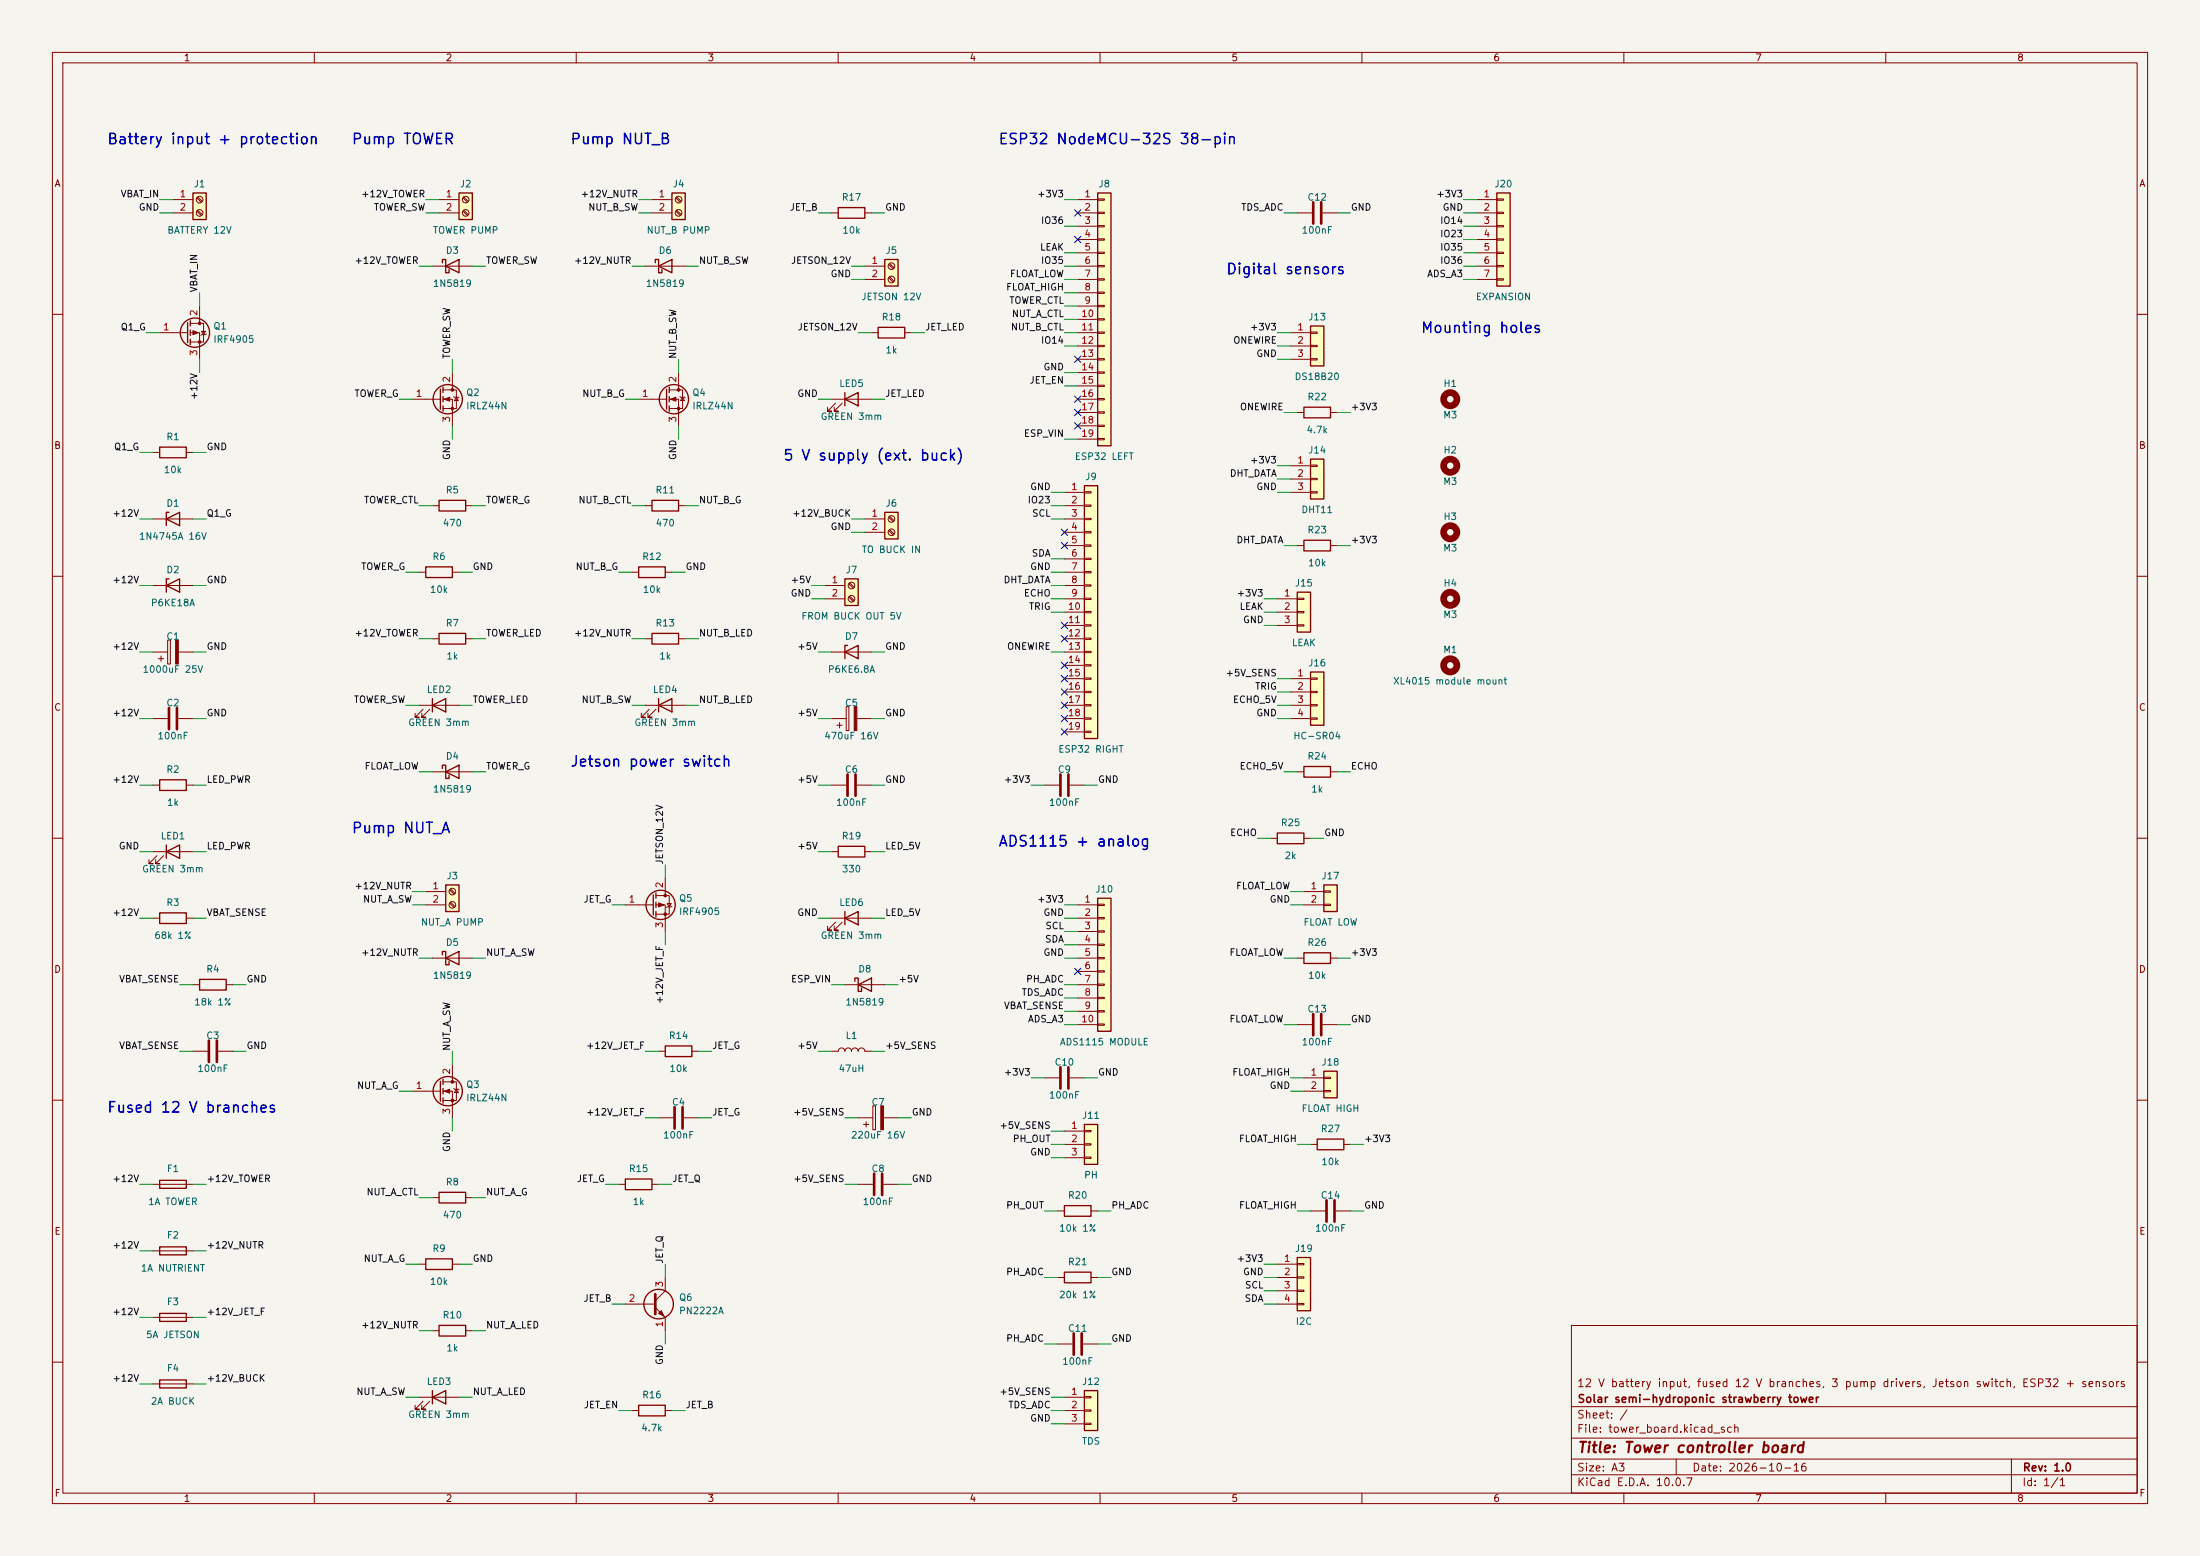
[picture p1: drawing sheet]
<svg xmlns="http://www.w3.org/2000/svg" width="420mm" height="297mm" viewBox="0 0 420 297" stroke-linecap="round" stroke-linejoin="round" font-family="sans-serif">
<path d="M0 0h420v297h-420z" fill="#f5f4ef" stroke="#f5f4ef" stroke-width=".19"/>
<g fill="none" stroke="#840000" stroke-width=".19">
<path d="M10 10h400v277h-400zM12 12h396v273h-396zM60 10v2M110 10v2M160 10v2M210 10v2M260 10v2M310 10v2M360 10v2M82.5 50.8h7.7M123.2 50.8h7.6M10 60h2"/>
<path d="M78.7 76.2h5.4M84.6 74.4h2.5v3.6h-2.5M84.6 76.2h1.8v5.1M86.4 71.1v3.3M86.6 75.7l1 .2M87.1 75.8l.4 .7h-.8zM158.7 76.2h7.7M159.5 77l-1.5 1.5h.7h-.7v-.8M160.8 77l-1.5 1.5h.7h-.7v-.8M408 60h2M82.5 96.5h1.3M88.9 96.5h1.3"/>
<path d="M10 110h2M29.2 111.8h7.6M80 109.2h1.3M86.4 109.2h1.2M408 110h2M82.5 121.9h1.3M88.9 121.9h1.3M123.2 134.6h7.6M124 135.4l-1.6 1.5h.8h-.8v-.8M125.2 135.4l-1.5 1.5h.8h-.8v-.8M10 160h2M29.2 149.9h1.3"/>
<path d="M35.6 149.9h1.2M408 160h2M29.2 162.6h7.6M29.2 175.3h1.3M30 163.3l-1.6 1.5h.8h-.8v-.7M31.2 163.3l-1.5 1.5h.8h-.8v-.7M35.6 175.3h1.2M119.4 172.7h5.3M125.2 170.9h2.6v3.6h-2.6M125.2 172.7h1.8v5.1M127 167.6v3.3M127.4 172.5h.7l-.3 .6z"/>
<path d="M128.3 173l-1 .2M36.8 188h1.3M43.2 188h1.2M10 210h2M36.8 200.7h2.8M41.7 200.7h2.7M125.7 200.7h1.3M125.7 213.4h2.8M130.6 213.4h2.7M132.1 200.7h1.2M408 210h2M29.2 226.1h7.6"/>
<path d="M29.2 238.8h7.6M118.1 226.1h1.3M124.5 226.1h1.2M29.2 251.5h7.6M80 241.3h1.3M86.4 241.3h1.2M300 253h108v32h-108zM10 260h2M29.2 264.2h7.6M120.6 269.2h1.3M127 269.2h1.3M300 278.5h108"/>
<path d="M300 274.5h108M300 268.5h108M320 278.5v3M384 278.5v6.5M408 260h2M60 285v2M110 285v2M160 285v2M210 285v2M260 285v2M300 281.5h108M310 285v2"/>
<path d="M360 285v2"/>
</g>
<g fill="none" stroke="#840000" stroke-width=".25">
<path d="M84.5 50.2v-.7h.6v2.6h.6v-.7M85.1 50.8l2.5-1.3v2.6zM125.1 50.2v-.7h.6v2.6h.7v-.7M125.7 50.8l2.6-1.3v2.6zM84.1 74.3v3.8M84.6 73.9v1M84.6 75.7v1M84.6 77.5v1M161.3 76.2l2.5-1.3v2.6zM161.3 74.9v2.6M83.8 95.5h5.1v2h-5.1zM31.7 111.8l2.6-1.3v2.5z"/>
<path d="M32.3 110.5h-.6v2.5M81.3 108.2h5.1v2h-5.1zM83.8 120.9h5.1v2h-5.1zM125.7 134.6l2.6-1.2v2.5zM125.7 133.4v2.5M30.5 148.8h5.1v2.1h-5.1zM30.5 174.2h5.1v2.1h-5.1zM31.7 162.6l2.6-1.3v2.5zM31.7 161.3v2.5M124.7 170.8v3.8M125.2 170.4v1.1M125.2 172.2v1"/>
<path d="M125.2 174v1M38.1 186.9h5.1v2.1h-5.1zM127 199.6h5.1v2.1h-5.1zM30.5 225.3h5.1v1.5h-5.1zM30.5 238h5.1v1.5h-5.1zM119.4 225h5.1v2.1h-5.1zM30.5 250.7h5.1v1.5h-5.1zM81.3 240.3h5.1v2h-5.1zM30.5 263.4h5.1v1.5h-5.1zM121.9 268.2h5.1v2.1h-5.1z"/>
<circle cx="85.5" cy="76.2" r="2.79"/>
<circle cx="126.1" cy="172.7" r="2.79"/>
</g>
<path d="M39.9 198.6v4.1M41.4 198.6v4.1M128.8 211.3v4.1M130.3 211.3v4.1" fill="none" stroke="#840000" stroke-width=".51"/>
<g fill="#840000" stroke="#840000" stroke-width=".19">
<path d="M125.7 172.3l1 .4-1 .4z"/>
<path d="M84.8 76.2l1.1-.4v.8z"/>
<circle cx="127" cy="170.9" r=".25"/>
<circle cx="127" cy="174.5" r=".25"/>
<circle cx="86.4" cy="74.4" r=".25"/>
<circle cx="86.4" cy="78" r=".25"/>
</g>
<path d="M87.6 36.8h2.6v5.1h-2.6z" fill="#ffffc2"/>
<path d="M87.6 36.8h2.6v5.1h-2.6zM84.5 146.7v-.6h.6v2.5h.6v-.6M85.1 147.3l2.5-1.2v2.5z" fill="none" stroke="#840000" stroke-width=".25"/>
<g fill="none" stroke="#840000" stroke-width=".19">
<path d="M83.8 38.1h3.8M88.4 37.8l.8 .8M88.5 37.6l.9 .8M83.8 40.6h3.8M88.4 40.3l.8 .8M88.5 40.1l.9 .9M29.2 124.5h2.8M30.2 125.7h1M30.7 125.2v1M32 122.2h.5v4.5h-.5zM34 124.5h2.8M82.5 147.3h7.7"/>
<circle cx="88.9" cy="38.1" r=".63"/>
<circle cx="88.9" cy="40.6" r=".63"/>
</g>
<path d="M33.5 122.2h.5v4.5h-.5z" fill="#840000" stroke="#840000" stroke-width=".19"/>
<path d="M36.8 36.8h2.6v5.1h-2.6z" fill="#ffffc2"/>
<g fill="none" stroke="#840000" stroke-width=".25">
<path d="M36.8 36.8h2.6v5.1h-2.6zM83.8 227.6h5.1v2h-5.1zM82.5 266.7l2.6-1.3v2.6zM82.5 265.4v2.6"/>
<circle cx="125.7" cy="248.9" r="2.82"/>
</g>
<g fill="none" stroke="#840000" stroke-width=".19">
<path d="M33 38.1h3.8M37.6 37.8l.8 .8M37.7 37.6l.9 .8M33 40.6h3.8M37.6 40.3l.8 .8M37.7 40.1l.9 .9M82.5 228.6h1.3M88.9 228.6h1.3M119.4 248.9h5.7M125.1 249.6l1.9 1.9v2.5M127 243.8v2.6l-1.9 1.9M80 266.7h7.6"/>
<path d="M80.8 267.5l-1.6 1.5h.8h-.8v-.8M82 267.5l-1.5 1.5h.8h-.8v-.8"/>
<circle cx="38.1" cy="38.1" r=".63"/>
<circle cx="38.1" cy="40.6" r=".63"/>
</g>
<path d="M125.1 247v3.8" fill="none" stroke="#840000" stroke-width=".51"/>
<path d="M126.2 250.2l.5 1-1-.5z" fill="#840000" stroke="#840000" stroke-width=".19"/>
<path d="M85.1 168.9h2.5v5.1h-2.5z" fill="#ffffc2"/>
<g fill="none" stroke="#840000" stroke-width=".25">
<path d="M127.3 74.3v3.8M127.8 73.9v1M127.8 75.7v1M127.8 77.5v1M82.5 134.6l2.6-1.2v2.5zM82.5 133.4v2.5M161.3 124.5l2.5-1.3v2.5zM161.8 123.2h-.5v2.5M85.1 168.9h2.5v5.1h-2.5zM84.5 182.2v-.6h.6v2.6h.6v-.7M85.1 182.9l2.5-1.3v2.6z"/>
<circle cx="128.7" cy="76.2" r="2.79"/>
</g>
<g fill="none" stroke="#840000" stroke-width=".19">
<path d="M121.9 76.2h5.4M127.8 74.4h2.5v3.6h-2.5M127.8 76.2h1.7v5.1M129.5 71.1v3.3M129.8 75.7l1 .2M130.3 75.8l.4 .7h-.8zM80 134.6h7.6M80.8 135.4l-1.6 1.5h.8h-.8v-.8M82 135.4l-1.5 1.5h.8h-.8v-.8M158.7 124.5h7.7M81.3 170.2h3.8M81.3 172.7h3.8"/>
<path d="M85.8 169.8l.9 .9M85.8 172.4l.9 .8M86 169.7l.9 .8M86 172.2l.9 .9M82.5 182.9h7.7"/>
<circle cx="86.4" cy="172.7" r=".63"/>
<circle cx="86.4" cy="170.2" r=".63"/>
</g>
<g fill="#840000" stroke="#840000" stroke-width=".19">
<path d="M128 76.2l1-.4v.8z"/>
<circle cx="129.5" cy="74.4" r=".25"/>
<circle cx="129.5" cy="78" r=".25"/>
</g>
<path d="M161.3 110.5h2.5v5.1h-2.5z" fill="#ffffc2"/>
<path d="M161.3 110.5h2.5v5.1h-2.5zM83.8 253h5.1v2h-5.1z" fill="none" stroke="#840000" stroke-width=".25"/>
<g fill="none" stroke="#840000" stroke-width=".19">
<path d="M247.6 40.6h2.8M252.5 40.6h2.8M157.5 111.8h3.8M157.5 114.3h3.8M162 111.4l.9 .9M162 114l.9 .8M162.2 111.3l.9 .8M162.2 113.8l.9 .8M82.5 254h1.3M88.9 254h1.3"/>
<circle cx="162.6" cy="111.8" r=".63"/>
<circle cx="162.6" cy="114.3" r=".63"/>
</g>
<path d="M250.7 38.6v4.1M252.2 38.6v4.1" fill="none" stroke="#840000" stroke-width=".51"/>
<path d="M128.3 36.8h2.5v5.1h-2.5z" fill="#ffffc2"/>
<g fill="none" stroke="#840000" stroke-width=".25">
<path d="M128.3 36.8h2.5v5.1h-2.5zM35.8 61.6v3.8M36.3 61.2v1M36.3 63v1M36.3 64.8v1M124.5 95.5h5v2h-5zM84.1 206.4v3.8M84.6 206v1M84.6 207.8v1M84.6 209.6v1"/>
<circle cx="37.2" cy="63.5" r="2.79"/>
<circle cx="85.5" cy="208.3" r="2.79"/>
</g>
<g fill="none" stroke="#840000" stroke-width=".19">
<path d="M124.5 38.1h3.8M129 37.8l.9 .8M129.2 37.6l.8 .8M38.1 58.4v3.3M124.5 40.6h3.8M129 40.3l.9 .8M129.2 40.1l.8 .9M30.5 63.5h5.3M36.3 61.7h2.6v3.6h-2.6M36.3 63.5h1.8v5.1M38.5 63.2h.7l-.3 .7zM39.4 63.8l-1 .2"/>
<path d="M123.2 96.5h1.3M129.5 96.5h1.3M29.2 137.2h2.8M34 137.2h2.8M78.7 208.3h5.4M84.6 206.5h2.5v3.6h-2.5M84.6 208.3h1.8v5.1M86.4 203.2v3.3M86.6 207.8l1 .2M87.1 207.9l.4 .6h-.8z"/>
<circle cx="129.5" cy="38.1" r=".63"/>
<circle cx="129.5" cy="40.6" r=".63"/>
</g>
<g fill="#840000" stroke="#840000" stroke-width=".19">
<path d="M36.8 63.1l1 .4-1 .4z"/>
<path d="M84.8 208.3l1.1-.4v.8z"/>
<circle cx="38.1" cy="61.7" r=".25"/>
<circle cx="38.1" cy="65.3" r=".25"/>
<circle cx="86.4" cy="206.5" r=".25"/>
<circle cx="86.4" cy="210.1" r=".25"/>
</g>
<path d="M32.3 135.1v4.1M33.8 135.1v4.1" fill="none" stroke="#840000" stroke-width=".51"/>
<path d="M168.9 97.8h2.5v5.1h-2.5z" fill="#ffffc2"/>
<path d="M167.6 62.5h5.1v2h-5.1zM30.5 85.3h5.1v2.1h-5.1zM31.7 99.1l2.6-1.3v2.5zM32.3 97.8h-.6v2.5M168.9 97.8h2.5v5.1h-2.5zM121.9 108.2h5.1v2h-5.1zM124.5 120.9h5v2h-5z" fill="none" stroke="#840000" stroke-width=".25"/>
<g fill="none" stroke="#840000" stroke-width=".19">
<path d="M166.4 63.5h1.2M172.7 63.5h1.3M29.2 99.1h7.6M29.2 86.4h1.3M35.6 86.4h1.2M165.1 99.1h3.8M169.6 98.7l.9 .9M169.8 98.6l.9 .8M120.6 109.2h1.3M127 109.2h1.3M165.1 101.6h3.8M169.6 101.3l.9 .8"/>
<path d="M169.8 101.1l.9 .8M123.2 121.9h1.3M129.5 121.9h1.3"/>
<circle cx="170.2" cy="99.1" r=".63"/>
<circle cx="170.2" cy="101.6" r=".63"/>
</g>
<path d="M209.5 36.8h2.6v48.3h-2.6z" fill="#ffffc2"/>
<path d="M160 39.6h5.1v2.1h-5.1zM209.5 36.8h2.6v48.3h-2.6z" fill="none" stroke="#840000" stroke-width=".25"/>
<g fill="none" stroke="#840000" stroke-width=".19">
<path d="M205.7 38.1h3.8M209.5 38h1.3v.2h-1.3zM158.7 40.6h1.3M165.1 40.6h1.3M205.7 40.6h3.8M205.7 43.2h3.8M205.7 45.7h3.8M205.7 48.3h3.8M205.7 50.8h3.8M205.7 53.3h3.8M205.7 55.9h3.8M205.7 58.4h3.8"/>
<path d="M209.5 40.5h1.3v.3h-1.3zM209.5 43.1h1.3v.2h-1.3zM209.5 45.6h1.3v.2h-1.3zM209.5 48.1h1.3v.3h-1.3zM209.5 50.7h1.3v.2h-1.3zM209.5 53.2h1.3v.3h-1.3zM209.5 55.8h1.3v.2h-1.3zM209.5 58.3h1.3v.2h-1.3zM205.7 61h3.8M205.7 63.5h3.8M205.7 66h3.8M205.7 68.6h3.8"/>
<path d="M205.7 71.1h3.8M205.7 73.7h3.8M205.7 76.2h3.8M205.7 78.7h3.8M209.5 60.8h1.3v.3h-1.3zM209.5 63.4h1.3v.2h-1.3zM209.5 65.9h1.3v.3h-1.3zM209.5 68.5h1.3v.2h-1.3zM209.5 71h1.3v.2h-1.3zM209.5 73.5h1.3v.3h-1.3zM209.5 76.1h1.3v.2h-1.3zM209.5 78.6h1.3v.3h-1.3z"/>
<path d="M205.7 81.3h3.8M205.7 83.8h3.8M209.5 81.2h1.3v.2h-1.3zM209.5 83.7h1.3v.2h-1.3z"/>
</g>
<path d="M168.9 49.5h2.5v5.1h-2.5z" fill="#ffffc2"/>
<path d="M168.9 49.5h2.5v5.1h-2.5z" fill="none" stroke="#840000" stroke-width=".25"/>
<g fill="none" stroke="#840000" stroke-width=".19">
<path d="M165.1 50.8h3.8M165.1 53.3h3.8M169.6 50.5l.9 .8M169.6 53l.9 .8M169.8 50.3l.9 .8M169.8 52.8l.9 .9"/>
<circle cx="170.2" cy="50.8" r=".63"/>
<circle cx="170.2" cy="53.3" r=".63"/>
</g>
<path d="M285.7 36.8h2.6v17.8h-2.6z" fill="#ffffc2"/>
<path d="M285.7 36.8h2.6v17.8h-2.6z" fill="none" stroke="#840000" stroke-width=".25"/>
<g fill="none" stroke="#840000" stroke-width=".19">
<path d="M281.9 38.1h3.8M285.7 38h1.3v.2h-1.3zM281.9 40.6h3.8M281.9 43.2h3.8M281.9 45.7h3.8M281.9 48.3h3.8M281.9 50.8h3.8M281.9 53.3h3.8M285.7 40.5h1.3v.3h-1.3zM285.7 43.1h1.3v.2h-1.3zM285.7 45.6h1.3v.2h-1.3zM285.7 48.1h1.3v.3h-1.3z"/>
<path d="M285.7 50.7h1.3v.2h-1.3zM285.7 53.2h1.3v.3h-1.3z"/>
</g>
<path d="M250.2 62.2h2.5v7.7h-2.5z" fill="#ffffc2"/>
<path d="M250.2 62.2h2.5v7.7h-2.5z" fill="none" stroke="#840000" stroke-width=".25"/>
<path d="M246.4 63.5h3.8M246.4 66h3.8M246.4 68.6h3.8M250.2 63.4h1.3v.2h-1.3zM250.2 65.9h1.3v.3h-1.3zM250.2 68.5h1.3v.2h-1.3z" fill="none" stroke="#840000" stroke-width=".19"/>
<path d="M207 92.7h2.5v48.3h-2.5z" fill="#ffffc2"/>
<path d="M248.9 77.7h5.1v2.1h-5.1zM207 92.7h2.5v48.3h-2.5z" fill="none" stroke="#840000" stroke-width=".25"/>
<g fill="none" stroke="#840000" stroke-width=".19">
<path d="M247.6 78.7h1.3M254 78.7h1.3M203.2 94h3.8M203.2 96.5h3.8M203.2 99.1h3.8M207 93.9h1.3v.2h-1.3zM207 96.4h1.3v.2h-1.3zM207 98.9h1.3v.3h-1.3zM203.2 101.6h3.8M203.2 104.1h3.8M203.2 106.7h3.8M203.2 109.2h3.8"/>
<path d="M203.2 111.8h3.8M203.2 114.3h3.8M203.2 116.8h3.8M203.2 119.4h3.8M207 101.5h1.3v.2h-1.3zM207 104h1.3v.3h-1.3zM207 106.6h1.3v.2h-1.3zM207 109.1h1.3v.2h-1.3zM207 111.6h1.3v.3h-1.3zM207 114.2h1.3v.2h-1.3zM207 116.7h1.3v.3h-1.3zM207 119.3h1.3v.2h-1.3z"/>
<path d="M203.2 121.9h3.8M203.2 124.5h3.8M203.2 127h3.8M203.2 129.5h3.8M203.2 132.1h3.8M203.2 134.6h3.8M203.2 137.2h3.8M203.2 139.7h3.8M207 121.8h1.3v.2h-1.3zM207 124.3h1.3v.3h-1.3zM207 126.9h1.3v.2h-1.3zM207 129.4h1.3v.3h-1.3z"/>
<path d="M207 132h1.3v.2h-1.3zM207 134.5h1.3v.2h-1.3zM207 137h1.3v.3h-1.3zM207 139.6h1.3v.2h-1.3z"/>
</g>
<g fill="none" stroke="#840000" stroke-width="1.3">
<circle cx="276.9" cy="76.2" r="1.27"/>
<circle cx="276.9" cy="88.9" r="1.27"/>
<circle cx="276.9" cy="127" r="1.27"/>
</g>
<path d="M247.6 113h2.6v7.7h-2.6z" fill="#ffffc2"/>
<path d="M247.6 113h2.6v7.7h-2.6z" fill="none" stroke="#840000" stroke-width=".25"/>
<path d="M243.8 114.3h3.8M243.8 116.8h3.8M243.8 119.4h3.8M247.6 114.2h1.3v.2h-1.3zM247.6 116.7h1.3v.3h-1.3zM247.6 119.3h1.3v.2h-1.3z" fill="none" stroke="#840000" stroke-width=".19"/>
<circle cx="276.9" cy="114.3" r="1.27" fill="none" stroke="#840000" stroke-width="1.3"/>
<path d="M250.2 128.3h2.5v10.1h-2.5z" fill="#ffffc2"/>
<path d="M250.2 128.3h2.5v10.1h-2.5z" fill="none" stroke="#840000" stroke-width=".25"/>
<path d="M246.4 129.5h3.8M246.4 132.1h3.8M246.4 134.6h3.8M246.4 137.2h3.8M250.2 129.4h1.3v.3h-1.3zM250.2 132h1.3v.2h-1.3zM250.2 134.5h1.3v.2h-1.3zM250.2 137h1.3v.3h-1.3z" fill="none" stroke="#840000" stroke-width=".19"/>
<path d="M250.2 87.6h2.5v7.7h-2.5z" fill="#ffffc2"/>
<path d="M250.2 87.6h2.5v7.7h-2.5zM248.9 103.1h5.1v2.1h-5.1zM243.8 159h5.1v2h-5.1zM248.9 146.3h5.1v2h-5.1zM160 161.5h5.1v2.1h-5.1zM161.3 175.3l2.5-1.3v2.5zM161.3 174v2.5M163.2 187.3v-.6h.6v2.5h.7v-.6M163.8 188l2.6-1.3v2.5zM251.5 217.4h5v2.1h-5z" fill="none" stroke="#840000" stroke-width=".25"/>
<g fill="none" stroke="#840000" stroke-width=".19">
<path d="M246.4 88.9h3.8M246.4 91.4h3.8M246.4 94h3.8M250.2 88.8h1.3v.2h-1.3zM250.2 91.3h1.3v.3h-1.3zM250.2 93.9h1.3v.2h-1.3zM247.6 104.1h1.3M254 104.1h1.3M158.7 137.2h2.8M159.8 138.4h1M160.3 137.9v1M161.5 134.9h.6v4.5h-.6z"/>
<path d="M163.6 137.2h2.8M158.7 149.9h2.8M163.6 149.9h2.8M199.4 149.9h2.8M204.2 149.9h2.8M247.6 147.3h1.3M254 147.3h1.3M158.7 162.6h1.3M158.7 175.3h7.7M159.5 176l-1.5 1.5h.7h-.7v-.7M160.8 176l-1.5 1.5h.7h-.7v-.7M165.1 162.6h1.3"/>
<path d="M242.6 160h1.2M248.9 160h1.3M161.3 188h7.6M158.7 200.7h1.3a.64 .64 0 0 1 .7-.7 .64 .64 0 0 1 .6 .7 .64 .64 0 0 1 .6-.7 .64 .64 0 0 1 .7 .7 .64 .64 0 0 1 .6-.7 .64 .64 0 0 1 .6 .7 .64 .64 0 0 1 .7-.7 .64 .64 0 0 1 .6 .7h1.3M163.8 213.4h2.8M164.8 214.6h1.1M165.4 214.1v1M166.6 211.1h.5v4.5h-.5zM168.7 213.4h2.7M250.2 218.4h1.3M256.5 218.4h1.3M163.8 226.1h2.8"/>
<path d="M168.7 226.1h2.7M250.2 231.1h2.8M255 231.1h2.8"/>
</g>
<circle cx="276.9" cy="101.6" r="1.27" fill="none" stroke="#840000" stroke-width="1.3"/>
<g fill="#840000" stroke="#840000" stroke-width=".19">
<path d="M163.1 134.9h.5v4.5h-.5z"/>
<path d="M168.1 211.1h.6v4.5h-.6z"/>
</g>
<path d="M161.8 147.8v4.1M163.3 147.8v4.1M202.4 147.8v4.1M204 147.8v4.1M166.9 224v4.1M168.4 224v4.1M253.2 229.1v4.1M254.8 229.1v4.1" fill="none" stroke="#840000" stroke-width=".51"/>
<path d="M252.7 168.9h2.6v5.1h-2.6z" fill="#ffffc2"/>
<path d="M252.7 168.9h2.6v5.1h-2.6z" fill="none" stroke="#840000" stroke-width=".25"/>
<path d="M248.9 170.2h3.8M248.9 172.7h3.8M252.7 170.1h1.3v.2h-1.3zM252.7 172.6h1.3v.2h-1.3z" fill="none" stroke="#840000" stroke-width=".19"/>
<path d="M209.5 171.5h2.6v25.4h-2.6z" fill="#ffffc2"/>
<path d="M209.5 171.5h2.6v25.4h-2.6zM248.9 181.9h5.1v2h-5.1z" fill="none" stroke="#840000" stroke-width=".25"/>
<g fill="none" stroke="#840000" stroke-width=".19">
<path d="M205.7 172.7h3.8M205.7 175.3h3.8M205.7 177.8h3.8M209.5 172.6h1.3v.2h-1.3zM209.5 175.1h1.3v.3h-1.3zM209.5 177.7h1.3v.2h-1.3zM205.7 180.3h3.8M205.7 182.9h3.8M205.7 185.4h3.8M205.7 188h3.8M205.7 190.5h3.8M205.7 193h3.8"/>
<path d="M205.7 195.6h3.8M209.5 180.2h1.3v.3h-1.3zM209.5 182.8h1.3v.2h-1.3zM209.5 185.3h1.3v.2h-1.3zM209.5 187.8h1.3v.3h-1.3zM209.5 190.4h1.3v.2h-1.3zM209.5 192.9h1.3v.3h-1.3zM209.5 195.5h1.3v.2h-1.3zM247.6 182.9h1.3M247.6 195.6h2.8M252.5 195.6h2.8M254 182.9h1.3"/>
<path d="M199.4 205.7h2.8M204.2 205.7h2.8"/>
</g>
<path d="M250.7 193.5v4.1M252.2 193.5v4.1M202.4 203.7v4.1M204 203.7v4.1" fill="none" stroke="#840000" stroke-width=".51"/>
<path d="M252.7 204.5h2.6v5.1h-2.6z" fill="#ffffc2"/>
<path d="M252.7 204.5h2.6v5.1h-2.6z" fill="none" stroke="#840000" stroke-width=".25"/>
<path d="M248.9 205.7h3.8M248.9 208.3h3.8M252.7 205.6h1.3v.3h-1.3zM252.7 208.2h1.3v.2h-1.3z" fill="none" stroke="#840000" stroke-width=".19"/>
<path d="M207 214.6h2.5v7.6h-2.5z" fill="#ffffc2"/>
<path d="M207 214.6h2.5v7.6h-2.5zM203.2 230.1h5.1v2.1h-5.1zM203.2 242.8h5.1v2.1h-5.1z" fill="none" stroke="#840000" stroke-width=".25"/>
<path d="M203.2 215.9h3.8M203.2 218.4h3.8M207 215.8h1.3v.2h-1.3zM207 218.3h1.3v.3h-1.3zM201.9 231.1h1.3M203.2 221h3.8M207 220.9h1.3v.2h-1.3zM208.3 231.1h1.2M201.9 243.8h1.3M201.9 256.5h2.8M206.8 256.5h2.7M208.3 243.8h1.2" fill="none" stroke="#840000" stroke-width=".19"/>
<path d="M205 254.5v4.1M206.5 254.5v4.1" fill="none" stroke="#840000" stroke-width=".51"/>
<path d="M207 265.4h2.5v7.6h-2.5z" fill="#ffffc2"/>
<path d="M207 265.4h2.5v7.6h-2.5z" fill="none" stroke="#840000" stroke-width=".25"/>
<path d="M203.2 266.7h3.8M203.2 269.2h3.8M203.2 271.8h3.8M207 266.6h1.3v.2h-1.3zM207 269.1h1.3v.3h-1.3zM207 271.7h1.3v.2h-1.3z" fill="none" stroke="#840000" stroke-width=".19"/>
<path d="M247.6 240h2.6v10.2h-2.6z" fill="#ffffc2"/>
<path d="M247.6 240h2.6v10.2h-2.6z" fill="none" stroke="#840000" stroke-width=".25"/>
<path d="M243.8 241.3h3.8M243.8 243.8h3.8M243.8 246.4h3.8M243.8 248.9h3.8M247.6 241.2h1.3v.2h-1.3zM247.6 243.7h1.3v.3h-1.3zM247.6 246.3h1.3v.2h-1.3zM247.6 248.8h1.3v.2h-1.3z" fill="none" stroke="#840000" stroke-width=".19"/>
<g fill="none" stroke="#009600" stroke-width=".19">
<path d="M30.5 38.1h2.5M81.3 38.1h2.5M121.9 38.1h2.6M203.2 38.1h2.5M279.4 38.1h2.5M30.5 40.6h2.5M38.1 55.9v2.5M80 50.8h2.5M81.3 40.6h2.5M90.2 50.8h2.5M120.6 50.8h2.6M121.9 40.6h2.6"/>
<path d="M130.8 50.8h2.5M156.2 40.6h2.5M162.6 50.8h2.5M162.6 53.3h2.5M166.4 40.6h2.5M203.2 43.2h2.5M203.2 50.8h2.5M203.2 48.3h2.5M203.2 53.3h2.5M203.2 55.9h2.5M203.2 58.4h2.5M245.1 40.6h2.5"/>
<path d="M255.3 40.6h2.5M279.4 40.6h2.5M279.4 43.2h2.5M279.4 45.7h2.5M279.4 50.8h2.5M279.4 48.3h2.5M279.4 53.3h2.5M27.9 63.5h2.6M38.1 68.6v2.5M76.2 76.2h2.5M86.4 68.6v2.5M119.4 76.2h2.5"/>
<path d="M129.5 68.6v2.5M156.2 76.2h2.5M163.8 63.5h2.6M166.4 76.2h2.5M174 63.5h2.5M203.2 63.5h2.5M203.2 66h2.5M203.2 61h2.5M203.2 71.1h2.5M203.2 73.7h2.5M243.8 63.5h2.6M243.8 66h2.6"/>
<path d="M243.8 68.6h2.6M245.1 78.7h2.5M255.3 78.7h2.5M26.7 86.4h2.5M26.7 99.1h2.5M36.8 86.4h2.6M36.8 99.1h2.6M80 96.5h2.5M86.4 81.3v2.5M90.2 96.5h2.5M120.6 96.5h2.6M129.5 81.3v2.5"/>
<path d="M130.8 96.5h2.5M162.6 99.1h2.5M200.7 96.5h2.5M200.7 94h2.5M200.7 99.1h2.5M203.2 83.8h2.5M243.8 88.9h2.6M243.8 91.4h2.6M243.8 94h2.6M26.7 111.8h2.5M36.8 111.8h2.6M77.5 109.2h2.5"/>
<path d="M87.6 109.2h2.6M118.1 109.2h2.5M128.3 109.2h2.5M154.9 111.8h2.6M154.9 114.3h2.6M162.6 101.6h2.5M200.7 111.8h2.5M200.7 114.3h2.5M200.7 116.8h2.5M200.7 109.2h2.5M200.7 106.7h2.5M241.3 114.3h2.5"/>
<path d="M241.3 116.8h2.5M241.3 119.4h2.5M245.1 104.1h2.5M255.3 104.1h2.5M26.7 124.5h2.5M26.7 137.2h2.5M36.8 124.5h2.6M36.8 137.2h2.6M77.5 134.6h2.5M80 121.9h2.5M87.6 134.6h2.6M90.2 121.9h2.5"/>
<path d="M120.6 121.9h2.6M120.6 134.6h2.6M130.8 121.9h2.5M130.8 134.6h2.5M156.2 124.5h2.5M156.2 137.2h2.5M166.4 124.5h2.5M166.4 137.2h2.5M200.7 124.5h2.5M243.8 137.2h2.6M243.8 134.6h2.6M243.8 132.1h2.6"/>
<path d="M243.8 129.5h2.6M26.7 149.9h2.5M36.8 149.9h2.6M80 147.3h2.5M90.2 147.3h2.5M156.2 149.9h2.5M166.4 149.9h2.5M196.8 149.9h2.6M207 149.9h2.5M245.1 147.3h2.5M255.3 147.3h2.5M26.7 162.6h2.5"/>
<path d="M26.7 175.3h2.5M36.8 162.6h2.6M36.8 175.3h2.6M78.7 172.7h2.6M78.7 170.2h2.6M116.8 172.7h2.6M127 165.1v2.5M127 177.8v2.5M156.2 162.6h2.5M156.2 175.3h2.5M166.4 162.6h2.5M166.4 175.3h2.5"/>
<path d="M203.2 172.7h2.5M203.2 175.3h2.5M203.2 177.8h2.5M240 160h2.6M246.4 172.7h2.5M246.4 170.2h2.5M250.2 160h2.5M34.3 188h2.5M44.4 188h2.6M80 182.9h2.5M90.2 182.9h2.5M158.7 188h2.6"/>
<path d="M168.9 188h2.5M203.2 188h2.5M203.2 182.9h2.5M203.2 180.3h2.5M203.2 195.6h2.5M203.2 190.5h2.5M203.2 193h2.5M245.1 182.9h2.5M245.1 195.6h2.5M255.3 182.9h2.5M255.3 195.6h2.5M34.3 200.7h2.5"/>
<path d="M44.4 200.7h2.6M76.2 208.3h2.5M86.4 200.7v2.5M86.4 213.4v2.5M123.2 200.7h2.5M123.2 213.4h2.5M133.3 200.7h2.6M133.3 213.4h2.6M156.2 200.7h2.5M161.3 213.4h2.5M166.4 200.7h2.5M171.4 213.4h2.6"/>
<path d="M196.8 205.7h2.6M200.7 215.9h2.5M200.7 218.4h2.5M207 205.7h2.5M246.4 205.7h2.5M246.4 208.3h2.5M247.6 218.4h2.6M257.8 218.4h2.5M26.7 238.8h2.5M26.7 226.1h2.5M36.8 238.8h2.6M36.8 226.1h2.6"/>
<path d="M80 228.6h2.5M90.2 228.6h2.5M115.6 226.1h2.5M125.7 226.1h2.6M161.3 226.1h2.5M171.4 226.1h2.6M199.4 231.1h2.5M200.7 221h2.5M209.5 231.1h2.6M247.6 231.1h2.6M257.8 231.1h2.5M26.7 251.5h2.5"/>
<path d="M36.8 251.5h2.6M77.5 241.3h2.5M80 254h2.5M87.6 241.3h2.6M90.2 254h2.5M116.8 248.9h2.6M127 241.3v2.5M127 254v2.5M199.4 243.8h2.5M199.4 256.5h2.5M209.5 243.8h2.6M209.5 256.5h2.6"/>
<path d="M241.3 241.3h2.5M241.3 248.9h2.5M241.3 243.8h2.5M241.3 246.4h2.5M26.7 264.2h2.5M36.8 264.2h2.6M77.5 266.7h2.5M87.6 266.7h2.6M118.1 269.2h2.5M128.3 269.2h2.5M200.7 266.7h2.5M200.7 269.2h2.5"/>
<path d="M200.7 271.8h2.5"/>
</g>
<g fill="none" stroke="#000084" stroke-width=".19">
<path d="M205.1 40l1.2 1.2M205.1 45.1l1.2 1.2M206.3 40l-1.2 1.2M206.3 45.1l-1.2 1.2M205.1 75.6l1.2 1.2M205.1 78.1l1.2 1.2M205.1 68l1.2 1.2M206.3 75.6l-1.2 1.2M206.3 78.1l-1.2 1.2M206.3 68l-1.2 1.2M205.1 80.7l1.2 1.2M206.3 80.7l-1.2 1.2"/>
<path d="M202.6 101l1.2 1.2M202.6 103.5l1.2 1.2M202.6 118.8l1.2 1.2M203.8 101l-1.2 1.2M203.8 103.5l-1.2 1.2M203.8 118.8l-1.2 1.2M202.6 131.5l1.2 1.2M202.6 134l1.2 1.2M202.6 136.6l1.2 1.2M202.6 139.1l1.2 1.2M202.6 128.9l1.2 1.2M202.6 121.3l1.2 1.2"/>
<path d="M202.6 126.4l1.2 1.2M203.8 131.5l-1.2 1.2M203.8 134l-1.2 1.2M203.8 136.6l-1.2 1.2M203.8 139.1l-1.2 1.2M203.8 128.9l-1.2 1.2M203.8 121.3l-1.2 1.2M203.8 126.4l-1.2 1.2M205.1 184.8l1.2 1.2M206.3 184.8l-1.2 1.2"/>
</g>
<g font-size="2" fill="#0000c2">
<text x="20.3" y="28">Battery input + protection</text>
<text x="67" y="28">Pump TOWER</text>
<text x="108.7" y="28">Pump NUT_B</text>
<text x="190.5" y="28">ESP32 NodeMCU-32S 38-pin</text>
<text x="233.9" y="52.9">Digital sensors</text>
<text x="271.1" y="64.1">Mounting holes</text>
<text x="149.4" y="88.4">5 V supply (ext. buck)</text>
<text x="108.7" y="146.8">Jetson power switch</text>
<text x="67" y="159.5">Pump NUT_A</text>
<text x="190.5" y="162.1">ADS1115 + analog</text>
<text x="20.3" y="212.9">Fused 12 V branches</text>
</g>
<text font-size="2" fill="#840000" x="301" y="277.8">Title: Tower controller board</text>
<g font-size="1.5" fill="#840000">
<text x="300.9" y="265.1">12 V battery input, fused 12 V branches, 3 pump drivers, Jetson switch, ESP32 + sensors</text>
<text x="301" y="268.1">Solar semi-hydroponic strawberry tower</text>
<text x="300.9" y="273.8">File: tower_board.kicad_sch</text>
<text x="300.9" y="271.1">Sheet: /</text>
<text x="300.9" y="281.2">Size: A3</text>
<text x="322.9" y="281.2">Date: 2026-10-16</text>
<text x="386" y="281.2">Rev: 1.0</text>
<text x="300.9" y="284">KiCad E.D.A. 10.0.7</text>
<text x="385.9" y="284">Id: 1/1</text>
</g>
<g font-size="1.3" fill="#840000">
<text x="35" y="12">1</text>
<text x="85" y="12">2</text>
<text x="135" y="12">3</text>
<text x="185" y="12">4</text>
<text x="235" y="12">5</text>
<text x="285" y="12">6</text>
<text x="335" y="12">7</text>
<text x="385" y="12">8</text>
<text x="10.3" y="36">A</text>
<text x="408.3" y="36">A</text>
<text x="10.2" y="86">B</text>
<text x="408.2" y="86">B</text>
<text x="10.2" y="136">C</text>
<text x="408.2" y="136">C</text>
<text x="10.2" y="186">D</text>
<text x="408.2" y="186">D</text>
<text x="10.3" y="236">E</text>
<text x="408.3" y="236">E</text>
<text x="10.3" y="286">F</text>
<text x="35" y="287">1</text>
<text x="85" y="287">2</text>
<text x="135" y="287">3</text>
<text x="185" y="287">4</text>
<text x="235" y="287">5</text>
<text x="285" y="287">6</text>
<text x="335" y="287">7</text>
<text x="385" y="287">8</text>
<text x="408.3" y="286">F</text>
</g>
<g font-size="1.3" fill="#0f0f0f">
<text x="22.9" y="38">VBAT_IN</text>
<text x="26.4" y="40.5">GND</text>
<text x="68.8" y="38">+12V_TOWER</text>
<text x="71.3" y="40.5">TOWER_SW</text>
<text x="110.7" y="38">+12V_NUTR</text>
<text x="112.2" y="40.5">NUT_B_SW</text>
<text x="150.7" y="40.5">JET_B</text>
<text x="168.9" y="40.5">GND</text>
<text x="197.9" y="38">+3V3</text>
<text x="236.8" y="40.5">TDS_ADC</text>
<text x="257.8" y="40.5">GND</text>
<text x="274.1" y="38">+3V3</text>
<text x="275.3" y="40.5">GND</text>
<text x="198.6" y="43.1">IO36</text>
<text x="274.8" y="45.6">IO23</text>
<text x="274.8" y="43.1">IO14</text>
<text x="67.6" y="50.7">+12V_TOWER</text>
<text x="92.7" y="50.7">TOWER_SW</text>
<text x="109.5" y="50.7">+12V_NUTR</text>
<text x="133.3" y="50.7">NUT_B_SW</text>
<text x="150.9" y="50.7">JETSON_12V</text>
<text x="158.5" y="53.2">GND</text>
<text x="192.7" y="53.2">FLOAT_LOW</text>
<text x="198.4" y="48.1">LEAK</text>
<text x="198.6" y="50.7">IO35</text>
<text x="272.3" y="53.2">ADS_A3</text>
<text x="274.8" y="48.1">IO35</text>
<text x="274.8" y="50.7">IO36</text>
<text x="38" y="55.9" transform="rotate(-90 38 55.9)">VBAT_IN</text>
<text x="192" y="55.8">FLOAT_HIGH</text>
<text x="192.6" y="58.3">TOWER_CTL</text>
<text x="22.9" y="63.4">Q1_G</text>
<text x="152.2" y="63.4">JETSON_12V</text>
<text x="176.5" y="63.4">JET_LED</text>
<text x="192.9" y="63.4">NUT_B_CTL</text>
<text x="193.1" y="60.8">NUT_A_CTL</text>
<text x="198.6" y="65.9">IO14</text>
<text x="235.3" y="65.9">ONEWIRE</text>
<text x="238.5" y="63.4">+3V3</text>
<text x="86.2" y="68.6" transform="rotate(-90 86.2 68.6)">TOWER_SW</text>
<text x="129.4" y="68.6" transform="rotate(-90 129.4 68.6)">NUT_B_SW</text>
<text x="199.1" y="71">GND</text>
<text x="239.7" y="68.5">GND</text>
<text x="38" y="76.4" transform="rotate(-90 38 76.4)">+12V</text>
<text x="67.6" y="76.1">TOWER_G</text>
<text x="111" y="76.1">NUT_B_G</text>
<text x="152.1" y="76.1">GND</text>
<text x="168.9" y="76.1">JET_LED</text>
<text x="196.4" y="73.5">JET_EN</text>
<text x="195.4" y="83.7">ESP_VIN</text>
<text x="236.6" y="78.6">ONEWIRE</text>
<text x="257.8" y="78.6">+3V3</text>
<text x="21.7" y="86.2">Q1_G</text>
<text x="39.3" y="86.2">GND</text>
<text x="86.2" y="87.9" transform="rotate(-90 86.2 87.9)">GND</text>
<text x="129.4" y="87.9" transform="rotate(-90 129.4 87.9)">GND</text>
<text x="238.5" y="88.8">+3V3</text>
<text x="196.6" y="93.9">GND</text>
<text x="234.7" y="91.3">DHT_DATA</text>
<text x="239.7" y="93.9">GND</text>
<text x="21.4" y="98.9">+12V</text>
<text x="39.3" y="98.9">Q1_G</text>
<text x="69.4" y="96.4">TOWER_CTL</text>
<text x="92.7" y="96.4">TOWER_G</text>
<text x="110.3" y="96.4">NUT_B_CTL</text>
<text x="133.3" y="96.4">NUT_B_G</text>
<text x="151.1" y="98.9">+12V_BUCK</text>
<text x="158.5" y="101.5">GND</text>
<text x="196.1" y="96.4">IO23</text>
<text x="196.9" y="98.9">SCL</text>
<text x="196.9" y="106.6">SDA</text>
<text x="235.9" y="104">DHT_DATA</text>
<text x="257.8" y="104">+3V3</text>
<text x="21.4" y="111.6">+12V</text>
<text x="39.3" y="111.6">GND</text>
<text x="68.8" y="109.1">TOWER_G</text>
<text x="90.1" y="109.1">GND</text>
<text x="109.8" y="109.1">NUT_B_G</text>
<text x="130.8" y="109.1">GND</text>
<text x="150.8" y="111.6">+5V</text>
<text x="191.5" y="111.6">DHT_DATA</text>
<text x="196.6" y="109.1">GND</text>
<text x="150.8" y="114.2">GND</text>
<text x="195.4" y="114.2">ECHO</text>
<text x="196.3" y="116.7">TRIG</text>
<text x="236" y="114.2">+3V3</text>
<text x="236.5" y="116.7">LEAK</text>
<text x="237.2" y="119.3">GND</text>
<text x="21.4" y="124.3">+12V</text>
<text x="39.3" y="124.3">GND</text>
<text x="67.6" y="121.8">+12V_TOWER</text>
<text x="92.7" y="121.8">TOWER_LED</text>
<text x="109.5" y="121.8">+12V_NUTR</text>
<text x="133.3" y="121.8">NUT_B_LED</text>
<text x="152.1" y="124.3">+5V</text>
<text x="168.9" y="124.3">GND</text>
<text x="192.1" y="124.3">ONEWIRE</text>
<text x="233.9" y="129.4">+5V_SENS</text>
<text x="239.5" y="132">TRIG</text>
<text x="21.4" y="137">+12V</text>
<text x="39.3" y="137">GND</text>
<text x="67.4" y="134.5">TOWER_SW</text>
<text x="90.1" y="134.5">TOWER_LED</text>
<text x="110.9" y="134.5">NUT_B_SW</text>
<text x="133.3" y="134.5">NUT_B_LED</text>
<text x="152.1" y="137">+5V</text>
<text x="168.9" y="137">GND</text>
<text x="235.3" y="134.5">ECHO_5V</text>
<text x="239.7" y="137">GND</text>
<text x="21.4" y="149.7">+12V</text>
<text x="39.3" y="149.7">LED_PWR</text>
<text x="69.5" y="147.2">FLOAT_LOW</text>
<text x="92.7" y="147.2">TOWER_G</text>
<text x="152.1" y="149.7">+5V</text>
<text x="168.9" y="149.7">GND</text>
<text x="191.5" y="149.7">+3V3</text>
<text x="209.5" y="149.7">GND</text>
<text x="236.5" y="147.2">ECHO_5V</text>
<text x="257.8" y="147.2">ECHO</text>
<text x="234.7" y="159.9">ECHO</text>
<text x="252.7" y="159.9">GND</text>
<text x="22.6" y="162.4">GND</text>
<text x="39.3" y="162.4">LED_PWR</text>
<text x="126.9" y="165.1" transform="rotate(-90 126.9 165.1)">JETSON_12V</text>
<text x="152.1" y="162.4">+5V</text>
<text x="168.9" y="162.4">LED_5V</text>
<text x="67.6" y="170.1">+12V_NUTR</text>
<text x="69.2" y="172.6">NUT_A_SW</text>
<text x="111.3" y="172.6">JET_G</text>
<text x="197.9" y="172.6">+3V3</text>
<text x="235.9" y="170.1">FLOAT_LOW</text>
<text x="242.3" y="172.6">GND</text>
<text x="21.4" y="175.1">+12V</text>
<text x="39.3" y="175.1">VBAT_SENSE</text>
<text x="152.1" y="175.1">GND</text>
<text x="168.9" y="175.1">LED_5V</text>
<text x="199.1" y="175.1">GND</text>
<text x="199.5" y="177.7">SCL</text>
<text x="68.8" y="182.8">+12V_NUTR</text>
<text x="92.7" y="182.8">NUT_A_SW</text>
<text x="199.1" y="182.8">GND</text>
<text x="199.4" y="180.2">SDA</text>
<text x="234.6" y="182.8">FLOAT_LOW</text>
<text x="257.8" y="182.8">+3V3</text>
<text x="22.6" y="187.8">VBAT_SENSE</text>
<text x="47" y="187.8">GND</text>
<text x="126.9" y="191.8" transform="rotate(-90 126.9 191.8)">+12V_JET_F</text>
<text x="150.9" y="187.8">ESP_VIN</text>
<text x="171.4" y="187.8">+5V</text>
<text x="194.9" y="190.4">TDS_ADC</text>
<text x="195.8" y="187.8">PH_ADC</text>
<text x="191.5" y="192.9">VBAT_SENSE</text>
<text x="196.1" y="195.5">ADS_A3</text>
<text x="234.6" y="195.5">FLOAT_LOW</text>
<text x="257.8" y="195.5">GND</text>
<text x="22.6" y="200.5">VBAT_SENSE</text>
<text x="47" y="200.5">GND</text>
<text x="86.2" y="200.7" transform="rotate(-90 86.2 200.7)">NUT_A_SW</text>
<text x="111.8" y="200.5">+12V_JET_F</text>
<text x="135.9" y="200.5">JET_G</text>
<text x="152.1" y="200.5">+5V</text>
<text x="168.9" y="200.5">+5V_SENS</text>
<text x="68.1" y="208.2">NUT_A_G</text>
<text x="191.5" y="205.6">+3V3</text>
<text x="209.5" y="205.6">GND</text>
<text x="235.1" y="205.6">FLOAT_HIGH</text>
<text x="242.3" y="208.2">GND</text>
<text x="111.8" y="213.2">+12V_JET_F</text>
<text x="135.9" y="213.2">JET_G</text>
<text x="151.3" y="213.2">+5V_SENS</text>
<text x="174" y="213.2">GND</text>
<text x="190.7" y="215.8">+5V_SENS</text>
<text x="86.2" y="220" transform="rotate(-90 86.2 220)">GND</text>
<text x="193.2" y="218.3">PH_OUT</text>
<text x="196.6" y="220.9">GND</text>
<text x="236.4" y="218.3">FLOAT_HIGH</text>
<text x="260.3" y="218.3">+3V3</text>
<text x="21.4" y="225.9">+12V</text>
<text x="39.3" y="225.9">+12V_TOWER</text>
<text x="110" y="225.9">JET_G</text>
<text x="128.2" y="225.9">JET_Q</text>
<text x="151.3" y="225.9">+5V_SENS</text>
<text x="174" y="225.9">GND</text>
<text x="69.9" y="228.5">NUT_A_CTL</text>
<text x="92.7" y="228.5">NUT_A_G</text>
<text x="192" y="231">PH_OUT</text>
<text x="212.1" y="231">PH_ADC</text>
<text x="236.4" y="231">FLOAT_HIGH</text>
<text x="260.3" y="231">GND</text>
<text x="21.4" y="238.6">+12V</text>
<text x="39.3" y="238.6">+12V_NUTR</text>
<text x="69.3" y="241.2">NUT_A_G</text>
<text x="90.1" y="241.2">GND</text>
<text x="126.9" y="241.3" transform="rotate(-90 126.9 241.3)">JET_Q</text>
<text x="192" y="243.7">PH_ADC</text>
<text x="212.1" y="243.7">GND</text>
<text x="236" y="241.2">+3V3</text>
<text x="237.2" y="243.7">GND</text>
<text x="21.4" y="251.3">+12V</text>
<text x="39.3" y="251.3">+12V_JET_F</text>
<text x="111.3" y="248.8">JET_B</text>
<text x="237.5" y="248.8">SDA</text>
<text x="237.6" y="246.3">SCL</text>
<text x="68.8" y="253.9">+12V_NUTR</text>
<text x="92.7" y="253.9">NUT_A_LED</text>
<text x="192" y="256.4">PH_ADC</text>
<text x="212.1" y="256.4">GND</text>
<text x="126.9" y="260.6" transform="rotate(-90 126.9 260.6)">GND</text>
<text x="21.4" y="264">+12V</text>
<text x="39.3" y="264">+12V_BUCK</text>
<text x="67.9" y="266.6">NUT_A_SW</text>
<text x="90.1" y="266.6">NUT_A_LED</text>
<text x="111.4" y="269.1">JET_EN</text>
<text x="130.8" y="269.1">JET_B</text>
<text x="190.7" y="266.6">+5V_SENS</text>
<text x="192.4" y="269.1">TDS_ADC</text>
<text x="196.6" y="271.7">GND</text>
</g>
<g font-size="1.3" fill="#a90000">
<text x="34.2" y="38">1</text>
<text x="34.2" y="40.5">2</text>
<text x="85" y="38">1</text>
<text x="85" y="40.5">2</text>
<text x="125.6" y="38">1</text>
<text x="125.6" y="40.5">2</text>
<text x="206.9" y="38">1</text>
<text x="206.9" y="40.5">2</text>
<text x="283.1" y="38">1</text>
<text x="283.1" y="40.5">2</text>
<text x="206.9" y="43">3</text>
<text x="206.9" y="45.6">4</text>
<text x="283.1" y="43">3</text>
<text x="283.1" y="45.6">4</text>
<text x="166.3" y="50.7">1</text>
<text x="166.3" y="53.2">2</text>
<text x="206.9" y="48.1">5</text>
<text x="206.9" y="50.7">6</text>
<text x="206.9" y="53.2">7</text>
<text x="283.1" y="48.1">5</text>
<text x="283.1" y="50.7">6</text>
<text x="283.1" y="53.2">7</text>
<text x="206.9" y="55.7">8</text>
<text x="206.9" y="58.3">9</text>
<text x="31" y="63.4">1</text>
<text x="38" y="60.4" transform="rotate(-90 38 60.4)">2</text>
<text x="206.3" y="60.8">10</text>
<text x="206.3" y="63.4">11</text>
<text x="206.3" y="65.9">12</text>
<text x="247.6" y="63.4">1</text>
<text x="247.6" y="65.9">2</text>
<text x="38" y="68" transform="rotate(-90 38 68)">3</text>
<text x="206.3" y="68.4">13</text>
<text x="206.3" y="71">14</text>
<text x="247.6" y="68.4">3</text>
<text x="79.3" y="76.1">1</text>
<text x="86.2" y="73.1" transform="rotate(-90 86.2 73.1)">2</text>
<text x="122.5" y="76.1">1</text>
<text x="129.4" y="73.1" transform="rotate(-90 129.4 73.1)">2</text>
<text x="206.3" y="73.5">15</text>
<text x="206.3" y="76.1">16</text>
<text x="86.2" y="80.7" transform="rotate(-90 86.2 80.7)">3</text>
<text x="129.4" y="80.7" transform="rotate(-90 129.4 80.7)">3</text>
<text x="206.3" y="78.6">17</text>
<text x="206.3" y="81.1">18</text>
<text x="206.3" y="83.7">19</text>
<text x="247.6" y="88.8">1</text>
<text x="204.4" y="93.8">1</text>
<text x="247.6" y="91.3">2</text>
<text x="247.6" y="93.8">3</text>
<text x="166.3" y="98.9">1</text>
<text x="166.3" y="101.5">2</text>
<text x="204.4" y="96.4">2</text>
<text x="204.4" y="98.9">3</text>
<text x="204.4" y="101.5">4</text>
<text x="204.4" y="104">5</text>
<text x="204.4" y="106.5">6</text>
<text x="158.7" y="111.6">1</text>
<text x="204.4" y="109.1">7</text>
<text x="204.4" y="111.6">8</text>
<text x="158.7" y="114.2">2</text>
<text x="203.8" y="116.7">10</text>
<text x="203.8" y="119.2">11</text>
<text x="204.4" y="114.2">9</text>
<text x="245" y="114.2">1</text>
<text x="245" y="116.7">2</text>
<text x="245" y="119.2">3</text>
<text x="203.8" y="121.8">12</text>
<text x="203.8" y="124.3">13</text>
<text x="203.8" y="126.9">14</text>
<text x="203.8" y="129.4">15</text>
<text x="203.8" y="131.9">16</text>
<text x="247.6" y="129.4">1</text>
<text x="247.6" y="131.9">2</text>
<text x="203.8" y="134.5">17</text>
<text x="203.8" y="137">18</text>
<text x="247.6" y="134.5">3</text>
<text x="247.6" y="137">4</text>
<text x="203.8" y="139.6">19</text>
<text x="82.5" y="170">1</text>
<text x="82.5" y="172.6">2</text>
<text x="119.9" y="172.6">1</text>
<text x="126.9" y="169.6" transform="rotate(-90 126.9 169.6)">2</text>
<text x="206.9" y="172.6">1</text>
<text x="250.1" y="170">1</text>
<text x="250.1" y="172.6">2</text>
<text x="126.9" y="177.3" transform="rotate(-90 126.9 177.3)">3</text>
<text x="206.9" y="175.1">2</text>
<text x="206.9" y="177.7">3</text>
<text x="206.9" y="180.2">4</text>
<text x="206.9" y="182.7">5</text>
<text x="206.9" y="185.3">6</text>
<text x="206.9" y="187.8">7</text>
<text x="206.9" y="190.4">8</text>
<text x="206.3" y="195.4">10</text>
<text x="206.9" y="192.9">9</text>
<text x="79.3" y="208.1">1</text>
<text x="86.2" y="205.2" transform="rotate(-90 86.2 205.2)">2</text>
<text x="250.1" y="205.6">1</text>
<text x="250.1" y="208.1">2</text>
<text x="86.2" y="212.8" transform="rotate(-90 86.2 212.8)">3</text>
<text x="204.4" y="215.8">1</text>
<text x="204.4" y="218.3">2</text>
<text x="204.4" y="220.8">3</text>
<text x="126.9" y="245.8" transform="rotate(-90 126.9 245.8)">3</text>
<text x="245" y="241.2">1</text>
<text x="245" y="243.7">2</text>
<text x="119.9" y="248.8">2</text>
<text x="245" y="246.2">3</text>
<text x="245" y="248.8">4</text>
<text x="126.9" y="253.5" transform="rotate(-90 126.9 253.5)">1</text>
<text x="204.4" y="266.6">1</text>
<text x="204.4" y="269.1">2</text>
<text x="204.4" y="271.6">3</text>
</g>
<g font-size="1.3" fill="#006464">
<text x="36.9" y="36.1">J1</text>
<text x="87.7" y="36.1">J2</text>
<text x="128.3" y="36.1">J4</text>
<text x="160.6" y="38.6">R17</text>
<text x="209.6" y="36.1">J8</text>
<text x="249.5" y="38.6">C12</text>
<text x="285.2" y="36.1">J20</text>
<text x="31.8" y="44.9">BATTERY 12V</text>
<text x="82.5" y="44.9">TOWER PUMP</text>
<text x="123.3" y="44.9">NUT_B PUMP</text>
<text x="160.7" y="44.9">10k</text>
<text x="248.4" y="44.9">100nF</text>
<text x="85" y="48.8">D3</text>
<text x="125.6" y="48.8">D6</text>
<text x="169" y="48.8">J5</text>
<text x="82.5" y="55.1">1N5819</text>
<text x="123.2" y="55.1">1N5819</text>
<text x="164.3" y="57.6">JETSON 12V</text>
<text x="281.6" y="57.6">EXPANSION</text>
<text x="40.6" y="63.2">Q1</text>
<text x="40.6" y="65.7">IRF4905</text>
<text x="168.2" y="61.5">R18</text>
<text x="249.6" y="61.5">J13</text>
<text x="168.9" y="67.8">1k</text>
<text x="88.9" y="75.9">Q2</text>
<text x="132.1" y="75.9">Q4</text>
<text x="160.1" y="74.2">LED5</text>
<text x="247" y="72.8">DS18B20</text>
<text x="249.5" y="76.7">R22</text>
<text x="275.5" y="74.2">H1</text>
<text x="88.9" y="78.4">IRLZ44N</text>
<text x="132.1" y="78.4">IRLZ44N</text>
<text x="156.6" y="80.5">GREEN 3mm</text>
<text x="249.3" y="83">4.7k</text>
<text x="275.4" y="80.2">M3</text>
<text x="31.7" y="84.3">R1</text>
<text x="205.1" y="88.1">ESP32 LEFT</text>
<text x="249.6" y="86.9">J14</text>
<text x="275.5" y="86.9">H2</text>
<text x="31.2" y="90.6">10k</text>
<text x="85" y="94.5">R5</text>
<text x="125" y="94.5">R11</text>
<text x="207.1" y="91.9">J9</text>
<text x="275.4" y="92.9">M3</text>
<text x="31.7" y="97">D1</text>
<text x="84.4" y="100.8">470</text>
<text x="125.1" y="100.8">470</text>
<text x="169" y="97">J6</text>
<text x="248.3" y="98.2">DHT11</text>
<text x="275.5" y="99.6">H3</text>
<text x="26.4" y="103.3">1N4745A 16V</text>
<text x="82.5" y="107.2">R6</text>
<text x="122.5" y="107.2">R12</text>
<text x="164.4" y="105.9">TO BUCK IN</text>
<text x="249.5" y="102.1">R23</text>
<text x="275.4" y="105.6">M3</text>
<text x="31.7" y="109.7">D2</text>
<text x="82" y="113.5">10k</text>
<text x="122.6" y="113.5">10k</text>
<text x="161.3" y="109.7">J7</text>
<text x="247.1" y="112.3">J15</text>
<text x="249.6" y="108.4">10k</text>
<text x="275.5" y="112.3">H4</text>
<text x="28.7" y="116">P6KE18A</text>
<text x="85" y="119.9">R7</text>
<text x="125" y="119.9">R13</text>
<text x="152.9" y="118.6">FROM BUCK OUT 5V</text>
<text x="275.4" y="118.3">M3</text>
<text x="31.7" y="122.4">C1</text>
<text x="161.2" y="122.4">D7</text>
<text x="246.5" y="123.6">LEAK</text>
<text x="275.4" y="125">M1</text>
<text x="27.1" y="128.7">1000uF 25V</text>
<text x="85.1" y="126.2">1k</text>
<text x="125.8" y="126.2">1k</text>
<text x="157.9" y="128.7">P6KE6.8A</text>
<text x="249.6" y="127.5">J16</text>
<text x="265.8" y="131">XL4015 module mount</text>
<text x="31.7" y="135.1">C2</text>
<text x="81.4" y="132.6">LED2</text>
<text x="124.5" y="132.6">LED4</text>
<text x="161.2" y="135.1">C5</text>
<text x="30" y="141.4">100nF</text>
<text x="77.8" y="138.9">GREEN 3mm</text>
<text x="121" y="138.9">GREEN 3mm</text>
<text x="157.3" y="141.4">470uF 16V</text>
<text x="201.9" y="144">ESP32 RIGHT</text>
<text x="246.8" y="141.4">HC-SR04</text>
<text x="31.7" y="147.8">R2</text>
<text x="85" y="145.3">D4</text>
<text x="161.2" y="147.8">C6</text>
<text x="201.8" y="147.8">C9</text>
<text x="249.5" y="145.3">R24</text>
<text x="31.8" y="154.1">1k</text>
<text x="82.5" y="151.6">1N5819</text>
<text x="159.5" y="154.1">100nF</text>
<text x="200.1" y="154.1">100nF</text>
<text x="250.2" y="151.6">1k</text>
<text x="30.6" y="160.5">LED1</text>
<text x="160.6" y="160.5">R19</text>
<text x="244.4" y="158">R25</text>
<text x="27" y="166.8">GREEN 3mm</text>
<text x="160.6" y="166.8">330</text>
<text x="245.1" y="164.3">2k</text>
<text x="31.7" y="173.2">R3</text>
<text x="85.1" y="168.1">J3</text>
<text x="129.5" y="172.4">Q5</text>
<text x="160.1" y="173.2">LED6</text>
<text x="209" y="170.7">J10</text>
<text x="252.2" y="168.1">J17</text>
<text x="29.4" y="179.5">68k 1%</text>
<text x="80.2" y="177">NUT_A PUMP</text>
<text x="129.5" y="175">IRF4905</text>
<text x="156.6" y="179.5">GREEN 3mm</text>
<text x="248.7" y="177">FLOAT LOW</text>
<text x="39.3" y="185.9">R4</text>
<text x="85" y="180.8">D5</text>
<text x="163.7" y="185.9">D8</text>
<text x="249.5" y="180.8">R26</text>
<text x="82.5" y="187.1">1N5819</text>
<text x="249.6" y="187.1">10k</text>
<text x="37" y="192.2">18k 1%</text>
<text x="161.3" y="192.2">1N5819</text>
<text x="249.5" y="193.5">C13</text>
<text x="39.3" y="198.6">C3</text>
<text x="127.6" y="198.6">R14</text>
<text x="161.3" y="198.6">L1</text>
<text x="201.2" y="203.7">C10</text>
<text x="202.2" y="199.8">ADS1115 MODULE</text>
<text x="248.4" y="199.8">100nF</text>
<text x="252.2" y="203.7">J18</text>
<text x="37.6" y="204.9">100nF</text>
<text x="88.9" y="208">Q3</text>
<text x="127.7" y="204.9">10k</text>
<text x="160" y="204.9">47uH</text>
<text x="88.9" y="210.5">IRLZ44N</text>
<text x="128.2" y="211.3">C4</text>
<text x="166.3" y="211.3">C7</text>
<text x="200.1" y="210">100nF</text>
<text x="206.5" y="213.9">J11</text>
<text x="248.4" y="212.5">FLOAT HIGH</text>
<text x="126.5" y="217.6">100nF</text>
<text x="162.3" y="217.6">220uF 16V</text>
<text x="252" y="216.4">R27</text>
<text x="31.7" y="224">F1</text>
<text x="85" y="226.6">R8</text>
<text x="119.9" y="224">R15</text>
<text x="166.3" y="224">C8</text>
<text x="206.9" y="225.2">PH</text>
<text x="252.1" y="222.7">10k</text>
<text x="28.2" y="230.3">1A TOWER</text>
<text x="84.4" y="232.9">470</text>
<text x="120.7" y="230.3">1k</text>
<text x="164.6" y="230.3">100nF</text>
<text x="203.8" y="229.1">R20</text>
<text x="252" y="229.1">C14</text>
<text x="31.7" y="236.7">F2</text>
<text x="82.5" y="239.3">R9</text>
<text x="202.1" y="235.4">10k 1%</text>
<text x="247.1" y="239.3">J19</text>
<text x="250.9" y="235.4">100nF</text>
<text x="26.8" y="243">1A NUTRIENT</text>
<text x="82" y="245.6">10k</text>
<text x="203.8" y="241.8">R21</text>
<text x="31.7" y="249.4">F3</text>
<text x="84.4" y="252">R10</text>
<text x="129.5" y="248.6">Q6</text>
<text x="129.5" y="251.2">PN2222A</text>
<text x="202.1" y="248.1">20k 1%</text>
<text x="27.8" y="255.7">5A JETSON</text>
<text x="203.8" y="254.5">C11</text>
<text x="247.3" y="253.2">I2C</text>
<text x="31.7" y="262.1">F4</text>
<text x="85.1" y="258.3">1k</text>
<text x="202.7" y="260.8">100nF</text>
<text x="28.7" y="268.4">2A BUCK</text>
<text x="81.4" y="264.7">LED3</text>
<text x="122.5" y="267.2">R16</text>
<text x="206.5" y="264.7">J12</text>
<text x="77.8" y="271">GREEN 3mm</text>
<text x="122.3" y="273.5">4.7k</text>
<text x="206.4" y="276">TDS</text>
</g>
</svg>
